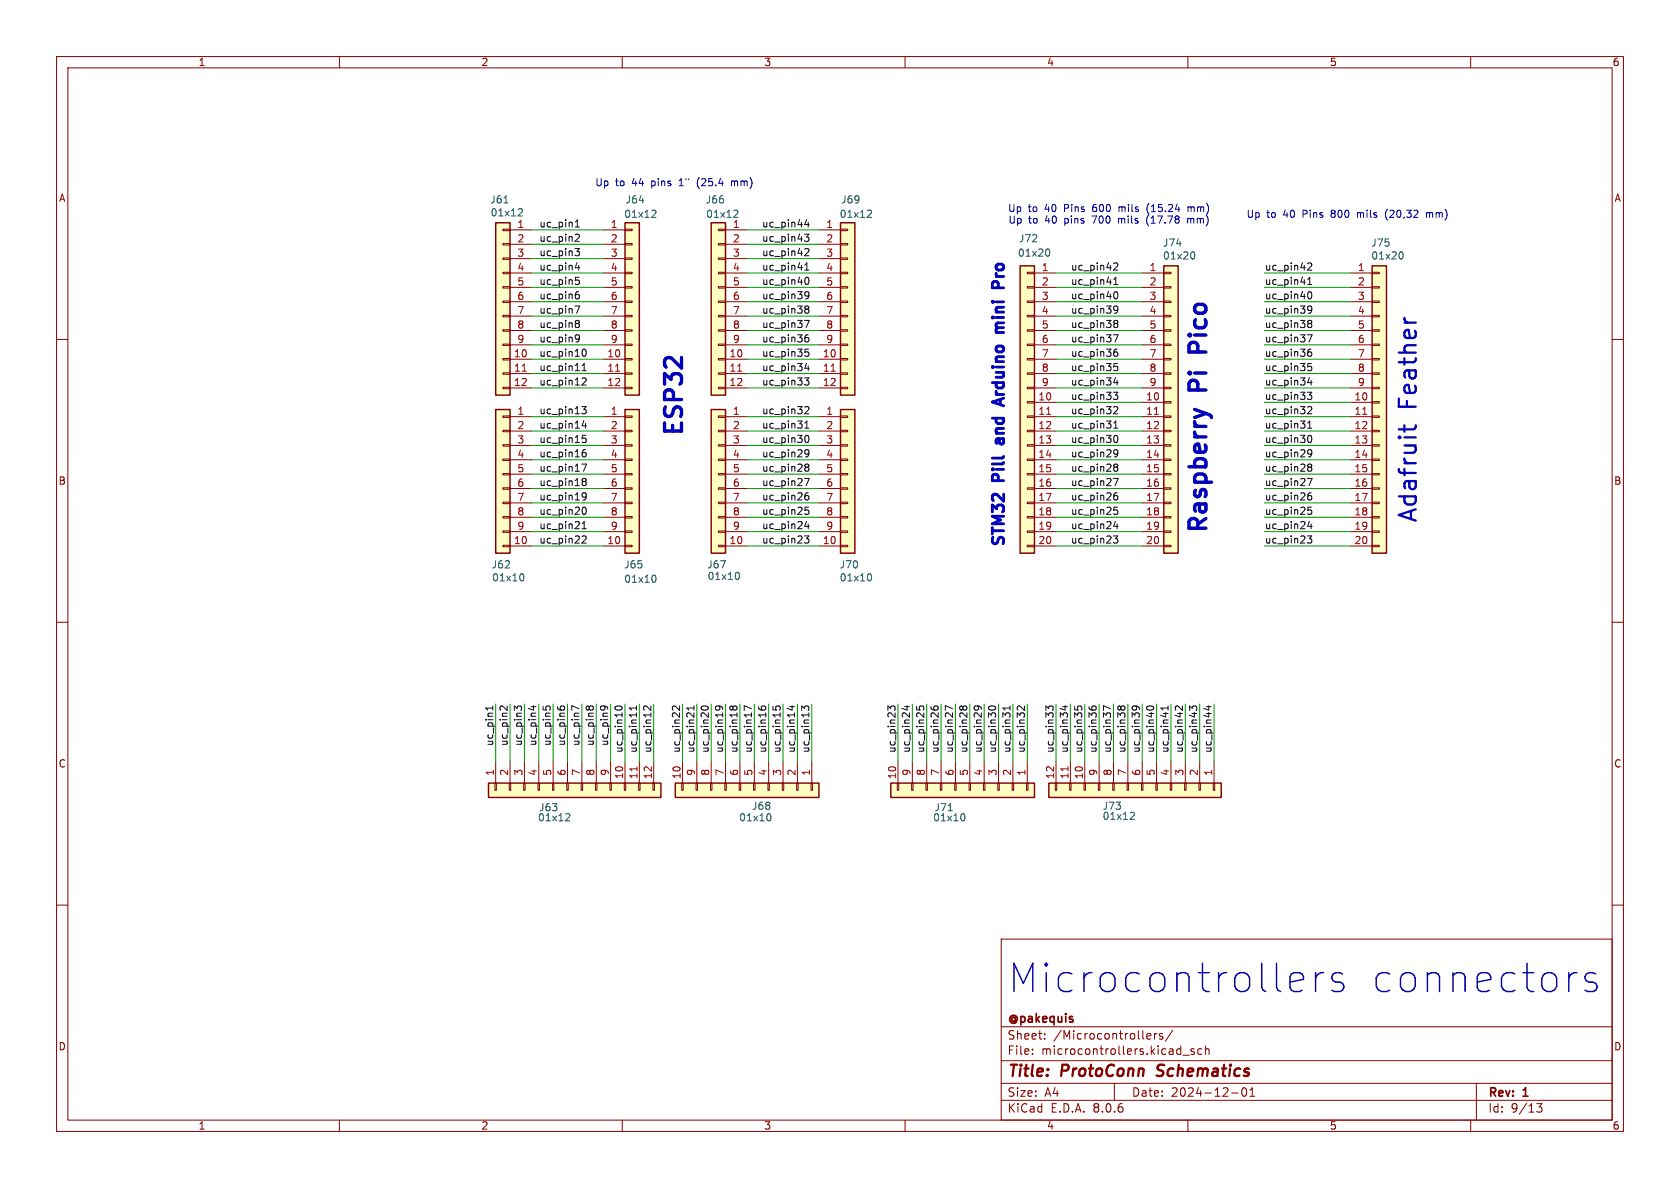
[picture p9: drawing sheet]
<svg xmlns="http://www.w3.org/2000/svg" width="297mm" height="210mm" viewBox="0 0 297 210" stroke-linecap="round" stroke-linejoin="round" font-family="sans-serif">
<g fill="none" stroke="#840000" stroke-width=".18">
<path d="M10 10h277v190h-277zM12 12h273v186h-273zM60 10v2M110 10v2M160 10v2M210 10v2M260 10v2M10 60h2M285 60h2M10 110h2M285 110h2M10 160h2"/>
<path d="M285 160h2M177 166h108v32h-108zM60 198v2M110 198v2M160 198v2M177 194.5h108M177 191.5h108M177 187.5h108M177 181.5h108M182.5 186.3v.1M182.5 185.5v.1M184.7 183.6v.1"/>
<path d="M184.7 182.8v.1M197 191.5v3M202.8 183.6h.6M202.8 182.8l.4-.1 .3 .4-.8 .1M204.1 182.7v1M204.5 182.7l-.3 .1-.1 .2M205.5 182.8l-.3-.1-.2 .2v.2l.5 .2v.3h-.5M207.3 182.1l-1.3 2M209.1 186.5h1.1M210 198v2M211.1 185.5l-.4-.1-.2 .2 .1 .2 .5 .2v.3h-.6M212.5 185.5l-.5-.1-.3 .3v.4l.2 .2h.6"/>
<path d="M213.1 185.5l.2-.1 .4 .1v.9M213.1 184.9v1.5M217.7 193.2h1.2M219.7 192.4l.2-.1a.81 .81 0 0 1 .6 .6 .81 .81 0 0 1-.3 .8l-.2 .1a.81 .81 0 0 1-.3-1.4zM221 193.8h.8M221 192.7l.4-.4v1.5M260 198v2M261 191.5v6.5M271.7 195.1h.9l-.5 .6 .4 .1v.7l-.2 .1-.6-.1"/>
</g>
<path d="M204.5 190.1l.2 .1M204.8 188.4l-.2 .4 .1 .2" fill="none" stroke="#840000" stroke-width=".4"/>
<path d="M180.3 47h2.6v50.8h-2.6z" fill="#ffffc2"/>
<g fill="none" stroke="#840000" stroke-width=".18">
<path d="M181.6 58.3h1.3v.2h-1.3zM181.6 55.8h1.3v.2h-1.3zM181.6 53.2h1.3v.3h-1.3zM181.6 50.7h1.3v.2h-1.3zM181.6 48.1h1.3v.3h-1.3zM182.9 48.3h3.8M182.9 50.8h3.8M182.9 53.3h3.8M182.9 55.9h3.8M182.9 58.4h3.8M181.6 78.6h1.3v.3h-1.3zM181.6 76.1h1.3v.2h-1.3z"/>
<path d="M181.6 73.5h1.3v.3h-1.3zM181.6 71h1.3v.2h-1.3zM181.6 68.5h1.3v.2h-1.3zM181.6 65.9h1.3v.3h-1.3zM181.6 63.4h1.3v.2h-1.3zM181.6 60.8h1.3v.3h-1.3zM182.9 71.1h3.8M182.9 73.7h3.8M182.9 76.2h3.8M182.9 78.7h3.8M182.9 61h3.8M182.9 63.5h3.8"/>
<path d="M182.9 66h3.8M182.9 68.6h3.8M181.6 96.4h1.3v.2h-1.3zM181.6 93.9h1.3v.2h-1.3zM181.6 91.3h1.3v.3h-1.3zM181.6 88.8h1.3v.2h-1.3zM181.6 86.2h1.3v.3h-1.3zM181.6 83.7h1.3v.2h-1.3zM181.6 81.2h1.3v.2h-1.3zM182.9 81.3h3.8M182.9 83.8h3.8M182.9 86.4h3.8"/>
<path d="M182.9 88.9h3.8M182.9 91.4h3.8M182.9 94h3.8M182.9 96.5h3.8"/>
</g>
<path d="M180.3 47h2.6v50.8h-2.6z" fill="none" stroke="#840000" stroke-width=".25"/>
<path d="M185 73.2h.8" fill="none" stroke="#a90000" stroke-width=".18"/>
<path d="M185.2 44a.68 .68 0 0 1 .4 .6 .68 .68 0 0 1-.4 .7" fill="none" stroke="#006464" stroke-width=".18"/>
<path d="M119.4 138.4h25.4v2.6h-25.4z" fill="#ffffc2"/>
<g fill="none" stroke="#840000" stroke-width=".18">
<path d="M120.5 138.4h.3v1.3h-.3zM120.6 134.6v3.8M123.1 138.4h.2v1.3h-.2zM123.2 134.6v3.8M125.6 138.4h.3v1.3h-.3zM125.7 134.6v3.8M128.1 138.4h.3v1.3h-.3zM128.3 134.6v3.8M130.7 138.4h.2v1.3h-.2zM130.8 134.6v3.8M133.2 138.4h.3v1.3h-.3zM133.3 134.6v3.8"/>
<path d="M135.8 138.4h.2v1.3h-.2zM135.9 134.6v3.8M138.3 138.4h.3v1.3h-.3zM138.4 134.6v3.8M140.8 138.4h.3v1.3h-.3zM141 134.6v3.8M143.4 138.4h.2v1.3h-.2zM143.5 134.6v3.8"/>
</g>
<path d="M119.4 138.4h25.4v2.6h-25.4z" fill="none" stroke="#840000" stroke-width=".25"/>
<path d="M136.2 144a.68 .68 0 0 1-.3 1.1" fill="none" stroke="#006464" stroke-width=".18"/>
<path d="M87.6 72.4h2.6v25.4h-2.6z" fill="#ffffc2"/>
<g fill="none" stroke="#840000" stroke-width=".18">
<path d="M88.9 78.6h1.3v.3h-1.3zM88.9 76.1h1.3v.2h-1.3zM88.9 73.5h1.3v.3h-1.3zM90.2 73.7h3.8M90.2 76.2h3.8M90.2 78.7h3.8M88.9 96.4h1.3v.2h-1.3zM88.9 93.9h1.3v.2h-1.3zM88.9 91.3h1.3v.3h-1.3zM88.9 88.8h1.3v.2h-1.3zM88.9 86.2h1.3v.3h-1.3zM88.9 83.7h1.3v.2h-1.3z"/>
<path d="M88.9 81.2h1.3v.2h-1.3zM90.2 96.5h3.8M90.2 81.3h3.8M90.2 83.8h3.8M90.2 86.4h3.8M90.2 88.9h3.8M90.2 91.4h3.8M90.2 94h3.8"/>
</g>
<path d="M87.6 72.4h2.6v25.4h-2.6z" fill="none" stroke="#840000" stroke-width=".25"/>
<path d="M92.2 101.4a.68 .68 0 0 1 .4 .7 .68 .68 0 0 1-.4 .6" fill="none" stroke="#006464" stroke-width=".18"/>
<path d="M125.7 72.4h2.6v25.4h-2.6z" fill="#ffffc2"/>
<g fill="none" stroke="#840000" stroke-width=".18">
<path d="M127 78.6h1.3v.3h-1.3zM127 76.1h1.3v.2h-1.3zM127 73.5h1.3v.3h-1.3zM128.3 73.7h3.8M128.3 76.2h3.8M128.3 78.7h3.8M127 96.4h1.3v.2h-1.3zM127 93.9h1.3v.2h-1.3zM127 91.3h1.3v.3h-1.3zM127 88.8h1.3v.2h-1.3zM127 86.2h1.3v.3h-1.3zM127 83.7h1.3v.2h-1.3z"/>
<path d="M127 81.2h1.3v.2h-1.3zM128.3 96.5h3.8M128.3 81.3h3.8M128.3 83.8h3.8M128.3 86.4h3.8M128.3 88.9h3.8M128.3 91.4h3.8M128.3 94h3.8"/>
</g>
<path d="M125.7 72.4h2.6v25.4h-2.6z" fill="none" stroke="#840000" stroke-width=".25"/>
<path d="M130.3 101.2a.68 .68 0 0 1 .4 .6 .68 .68 0 0 1-.4 .6" fill="none" stroke="#006464" stroke-width=".18"/>
<path d="M242.6 47h2.5v50.8h-2.5z" fill="#ffffc2"/>
<g fill="none" stroke="#840000" stroke-width=".18">
<path d="M238.8 48.3h3.8M238.8 50.8h3.8M238.8 53.3h3.8M238.8 55.9h3.8M238.8 58.4h3.8M242.6 58.3h1.2v.2h-1.2zM242.6 55.8h1.2v.2h-1.2zM242.6 53.2h1.2v.3h-1.2zM242.6 50.7h1.2v.2h-1.2zM242.6 48.1h1.2v.3h-1.2zM238.8 71.1h3.8M238.8 73.7h3.8"/>
<path d="M238.8 76.2h3.8M238.8 78.7h3.8M238.8 61h3.8M238.8 63.5h3.8M238.8 66h3.8M238.8 68.6h3.8M242.6 78.6h1.2v.3h-1.2zM242.6 76.1h1.2v.2h-1.2zM242.6 73.5h1.2v.3h-1.2zM242.6 71h1.2v.2h-1.2zM242.6 68.5h1.2v.2h-1.2zM242.6 65.9h1.2v.3h-1.2z"/>
<path d="M242.6 63.4h1.2v.2h-1.2zM242.6 60.8h1.2v.3h-1.2zM238.8 81.3h3.8M238.8 83.8h3.8M238.8 86.4h3.8M238.8 88.9h3.8M238.8 91.4h3.8M238.8 94h3.8M238.8 96.5h3.8M242.6 96.4h1.2v.2h-1.2zM242.6 93.9h1.2v.2h-1.2zM242.6 91.3h1.2v.3h-1.2z"/>
<path d="M242.6 88.8h1.2v.2h-1.2zM242.6 86.2h1.2v.3h-1.2zM242.6 83.7h1.2v.2h-1.2zM242.6 81.2h1.2v.2h-1.2z"/>
</g>
<path d="M242.6 47h2.5v50.8h-2.5z" fill="none" stroke="#840000" stroke-width=".25"/>
<path d="M240.9 73.2h.7" fill="none" stroke="#a90000" stroke-width=".18"/>
<path d="M247.6 44.5a.68 .68 0 0 1 .5 .7 .68 .68 0 0 1-.5 .6" fill="none" stroke="#006464" stroke-width=".18"/>
<path d="M110.5 72.4h2.5v25.4h-2.5z" fill="#ffffc2"/>
<g fill="none" stroke="#840000" stroke-width=".18">
<path d="M106.7 73.7h3.8M106.7 76.2h3.8M106.7 78.7h3.8M110.5 78.6h1.3v.3h-1.3zM110.5 76.1h1.3v.2h-1.3zM110.5 73.5h1.3v.3h-1.3zM106.7 96.5h3.8M106.7 81.3h3.8M106.7 83.8h3.8M106.7 86.4h3.8M106.7 88.9h3.8M106.7 91.4h3.8"/>
<path d="M106.7 94h3.8M110.5 96.4h1.3v.2h-1.3zM110.5 93.9h1.3v.2h-1.3zM110.5 91.3h1.3v.3h-1.3zM110.5 88.8h1.3v.2h-1.3zM110.5 86.2h1.3v.3h-1.3zM110.5 83.7h1.3v.2h-1.3zM110.5 81.2h1.3v.2h-1.3z"/>
</g>
<path d="M110.5 72.4h2.5v25.4h-2.5z" fill="none" stroke="#840000" stroke-width=".25"/>
<path d="M115.5 101.7a.68 .68 0 0 1 .5 .6 .68 .68 0 0 1-.5 .6" fill="none" stroke="#006464" stroke-width=".18"/>
<path d="M185.4 138.4h30.5v2.6h-30.5z" fill="#ffffc2"/>
<g fill="none" stroke="#840000" stroke-width=".18">
<path d="M186.6 138.4h.2v1.3h-.2zM186.7 134.6v3.8M189.1 138.4h.3v1.3h-.3zM189.2 134.6v3.8M191.6 138.4h.3v1.3h-.3zM191.8 134.6v3.8M194.2 138.4h.2v1.3h-.2zM194.3 134.6v3.8M196.7 138.4h.3v1.3h-.3zM196.8 134.6v3.8M199.3 138.4h.2v1.3h-.2zM199.4 134.6v3.8"/>
<path d="M201.8 138.4h.3v1.3h-.3zM201.9 134.6v3.8M204.3 138.4h.3v1.3h-.3zM204.5 134.6v3.8M206.9 138.4h.2v1.3h-.2zM207 134.6v3.8M209.4 138.4h.3v1.3h-.3zM209.5 134.6v3.8M212 138.4h.2v1.3h-.2zM212.1 134.6v3.8M214.5 138.4h.3v1.3h-.3zM214.6 134.6v3.8"/>
</g>
<path d="M185.4 138.4h30.5v2.6h-30.5z" fill="none" stroke="#840000" stroke-width=".25"/>
<path d="M188.8 135.6v.7" fill="none" stroke="#a90000" stroke-width=".18"/>
<path d="M200 143.6h.4l.2 .3-.8 1h.8" fill="none" stroke="#006464" stroke-width=".18"/>
<path d="M148.6 39.4h2.5v30.5h-2.5z" fill="#ffffc2"/>
<g fill="none" stroke="#840000" stroke-width=".18">
<path d="M144.8 40.6h3.8M144.8 43.2h3.8M144.8 45.7h3.8M144.8 48.3h3.8M144.8 50.8h3.8M144.8 53.3h3.8M144.8 55.9h3.8M144.8 58.4h3.8M148.6 58.3h1.3v.2h-1.3zM148.6 55.8h1.3v.2h-1.3zM148.6 53.2h1.3v.3h-1.3zM148.6 50.7h1.3v.2h-1.3z"/>
<path d="M148.6 48.1h1.3v.3h-1.3zM148.6 45.6h1.3v.2h-1.3zM148.6 43.1h1.3v.2h-1.3zM148.6 40.5h1.3v.3h-1.3zM144.8 63.5h3.8M144.8 66h3.8M144.8 68.6h3.8M144.8 61h3.8M148.6 68.5h1.3v.2h-1.3zM148.6 65.9h1.3v.3h-1.3zM148.6 63.4h1.3v.2h-1.3zM148.6 60.8h1.3v.3h-1.3z"/>
</g>
<path d="M148.6 39.4h2.5v30.5h-2.5z" fill="none" stroke="#840000" stroke-width=".25"/>
<path d="M146.9 65.6h.8" fill="none" stroke="#a90000" stroke-width=".18"/>
<path d="M153.5 37.2h.5l.1 .3-.8 .9h.8" fill="none" stroke="#006464" stroke-width=".18"/>
<path d="M125.7 39.4h2.6v30.5h-2.6z" fill="#ffffc2"/>
<g fill="none" stroke="#840000" stroke-width=".18">
<path d="M127 58.3h1.3v.2h-1.3zM127 55.8h1.3v.2h-1.3zM127 53.2h1.3v.3h-1.3zM127 50.7h1.3v.2h-1.3zM127 48.1h1.3v.3h-1.3zM127 45.6h1.3v.2h-1.3zM127 43.1h1.3v.2h-1.3zM127 40.5h1.3v.3h-1.3zM128.3 40.6h3.8M128.3 43.2h3.8M128.3 45.7h3.8M128.3 48.3h3.8"/>
<path d="M128.3 50.8h3.8M128.3 53.3h3.8M128.3 55.9h3.8M128.3 58.4h3.8M127 68.5h1.3v.2h-1.3zM127 65.9h1.3v.3h-1.3zM127 63.4h1.3v.2h-1.3zM127 60.8h1.3v.3h-1.3zM128.3 63.5h3.8M128.3 66h3.8M128.3 68.6h3.8M128.3 61h3.8"/>
</g>
<path d="M125.7 39.4h2.6v30.5h-2.6z" fill="none" stroke="#840000" stroke-width=".25"/>
<path d="M130.4 65.6h.7" fill="none" stroke="#a90000" stroke-width=".18"/>
<path d="M129.9 37.2h.4l.2 .3-.8 .9h.8" fill="none" stroke="#006464" stroke-width=".18"/>
<path d="M205.7 47h2.6v50.8h-2.6z" fill="#ffffc2"/>
<g fill="none" stroke="#840000" stroke-width=".18">
<path d="M201.9 48.3h3.8M201.9 50.8h3.8M201.9 53.3h3.8M201.9 55.9h3.8M201.9 58.4h3.8M205.7 58.3h1.3v.2h-1.3zM205.7 55.8h1.3v.2h-1.3zM205.7 53.2h1.3v.3h-1.3zM205.7 50.7h1.3v.2h-1.3zM205.7 48.1h1.3v.3h-1.3zM201.9 71.1h3.8M201.9 73.7h3.8"/>
<path d="M201.9 76.2h3.8M201.9 78.7h3.8M201.9 61h3.8M201.9 63.5h3.8M201.9 66h3.8M201.9 68.6h3.8M205.7 78.6h1.3v.3h-1.3zM205.7 76.1h1.3v.2h-1.3zM205.7 73.5h1.3v.3h-1.3zM205.7 71h1.3v.2h-1.3zM205.7 68.5h1.3v.2h-1.3zM205.7 65.9h1.3v.3h-1.3z"/>
<path d="M205.7 63.4h1.3v.2h-1.3zM205.7 60.8h1.3v.3h-1.3zM201.9 81.3h3.8M201.9 83.8h3.8M201.9 86.4h3.8M201.9 88.9h3.8M201.9 91.4h3.8M201.9 94h3.8M201.9 96.5h3.8M205.7 96.4h1.3v.2h-1.3zM205.7 93.9h1.3v.2h-1.3zM205.7 91.3h1.3v.3h-1.3z"/>
<path d="M205.7 88.8h1.3v.2h-1.3zM205.7 86.2h1.3v.3h-1.3zM205.7 83.7h1.3v.2h-1.3zM205.7 81.2h1.3v.2h-1.3z"/>
</g>
<path d="M205.7 47h2.6v50.8h-2.6z" fill="none" stroke="#840000" stroke-width=".25"/>
<path d="M204.1 73.2h.7" fill="none" stroke="#a90000" stroke-width=".18"/>
<path d="M210.8 44.5a.68 .68 0 0 1 .4 .7 .68 .68 0 0 1-.4 .6" fill="none" stroke="#006464" stroke-width=".18"/>
<path d="M87.6 39.4h2.6v30.5h-2.6z" fill="#ffffc2"/>
<g fill="none" stroke="#840000" stroke-width=".18">
<path d="M88.9 58.3h1.3v.2h-1.3zM88.9 55.8h1.3v.2h-1.3zM88.9 53.2h1.3v.3h-1.3zM88.9 50.7h1.3v.2h-1.3zM88.9 48.1h1.3v.3h-1.3zM88.9 45.6h1.3v.2h-1.3zM88.9 43.1h1.3v.2h-1.3zM88.9 40.5h1.3v.3h-1.3zM90.2 40.6h3.8M90.2 43.2h3.8M90.2 45.7h3.8M90.2 48.3h3.8"/>
<path d="M90.2 50.8h3.8M90.2 53.3h3.8M90.2 55.9h3.8M90.2 58.4h3.8M88.9 68.5h1.3v.2h-1.3zM88.9 65.9h1.3v.3h-1.3zM88.9 63.4h1.3v.2h-1.3zM88.9 60.8h1.3v.3h-1.3zM90.2 63.5h3.8M90.2 66h3.8M90.2 68.6h3.8M90.2 61h3.8"/>
</g>
<path d="M87.6 39.4h2.6v30.5h-2.6z" fill="none" stroke="#840000" stroke-width=".25"/>
<path d="M92.3 65.6h.7" fill="none" stroke="#a90000" stroke-width=".18"/>
<path d="M89.1 35.9h.7M91.8 36.9l.4 .1 .2 .3-.8 .9h.8" fill="none" stroke="#006464" stroke-width=".18"/>
<path d="M110.5 39.4h2.5v30.5h-2.5z" fill="#ffffc2"/>
<g fill="none" stroke="#840000" stroke-width=".18">
<path d="M106.7 40.6h3.8M106.7 43.2h3.8M106.7 45.7h3.8M106.7 48.3h3.8M106.7 50.8h3.8M106.7 53.3h3.8M106.7 55.9h3.8M106.7 58.4h3.8M110.5 58.3h1.3v.2h-1.3zM110.5 55.8h1.3v.2h-1.3zM110.5 53.2h1.3v.3h-1.3zM110.5 50.7h1.3v.2h-1.3z"/>
<path d="M110.5 48.1h1.3v.3h-1.3zM110.5 45.6h1.3v.2h-1.3zM110.5 43.1h1.3v.2h-1.3zM110.5 40.5h1.3v.3h-1.3zM106.7 63.5h3.8M106.7 66h3.8M106.7 68.6h3.8M106.7 61h3.8M110.5 68.5h1.3v.2h-1.3zM110.5 65.9h1.3v.3h-1.3zM110.5 63.4h1.3v.2h-1.3zM110.5 60.8h1.3v.3h-1.3z"/>
</g>
<path d="M110.5 39.4h2.5v30.5h-2.5z" fill="none" stroke="#840000" stroke-width=".25"/>
<path d="M108.8 65.6h.8" fill="none" stroke="#a90000" stroke-width=".18"/>
<path d="M115.4 37.2h.5l.1 .3-.8 .9h.8" fill="none" stroke="#006464" stroke-width=".18"/>
<path d="M86.4 138.4h30.4v2.6h-30.4z" fill="#ffffc2"/>
<g fill="none" stroke="#840000" stroke-width=".18">
<path d="M87.5 138.4h.3v1.3h-.3zM87.6 134.6v3.8M90 138.4h.3v1.3h-.3zM90.2 134.6v3.8M92.6 138.4h.2v1.3h-.2zM92.7 134.6v3.8M95.1 138.4h.3v1.3h-.3zM95.2 134.6v3.8M97.7 138.4h.2v1.3h-.2zM97.8 134.6v3.8M100.2 138.4h.3v1.3h-.3zM100.3 134.6v3.8"/>
<path d="M102.7 138.4h.3v1.3h-.3zM102.9 134.6v3.8M105.3 138.4h.2v1.3h-.2zM105.4 134.6v3.8M107.8 138.4h.3v1.3h-.3zM107.9 134.6v3.8M110.4 138.4h.2v1.3h-.2zM110.5 134.6v3.8M112.9 138.4h.3v1.3h-.3zM113 134.6v3.8M115.4 138.4h.3v1.3h-.3zM115.6 134.6v3.8"/>
</g>
<path d="M86.4 138.4h30.4v2.6h-30.4z" fill="none" stroke="#840000" stroke-width=".25"/>
<path d="M112.6 135.6v.7" fill="none" stroke="#a90000" stroke-width=".18"/>
<path d="M100.2 143.8l.4 .1 .1 .3-.7 .9h.7" fill="none" stroke="#006464" stroke-width=".18"/>
<path d="M148.6 72.4h2.5v25.4h-2.5z" fill="#ffffc2"/>
<g fill="none" stroke="#840000" stroke-width=".18">
<path d="M144.8 73.7h3.8M144.8 76.2h3.8M144.8 78.7h3.8M148.6 78.6h1.3v.3h-1.3zM148.6 76.1h1.3v.2h-1.3zM148.6 73.5h1.3v.3h-1.3zM144.8 96.5h3.8M144.8 81.3h3.8M144.8 83.8h3.8M144.8 86.4h3.8M144.8 88.9h3.8M144.8 91.4h3.8"/>
<path d="M144.8 94h3.8M148.6 96.4h1.3v.2h-1.3zM148.6 93.9h1.3v.2h-1.3zM148.6 91.3h1.3v.3h-1.3zM148.6 88.8h1.3v.2h-1.3zM148.6 86.2h1.3v.3h-1.3zM148.6 83.7h1.3v.2h-1.3zM148.6 81.2h1.3v.2h-1.3z"/>
</g>
<path d="M148.6 72.4h2.5v25.4h-2.5z" fill="none" stroke="#840000" stroke-width=".25"/>
<path d="M153.6 101.4a.68 .68 0 0 1 .5 .7 .68 .68 0 0 1-.5 .6" fill="none" stroke="#006464" stroke-width=".18"/>
<path d="M157.5 138.4h25.4v2.6h-25.4z" fill="#ffffc2"/>
<g fill="none" stroke="#840000" stroke-width=".18">
<path d="M158.6 138.4h.3v1.3h-.3zM158.7 134.6v3.8M161.2 138.4h.2v1.3h-.2zM161.3 134.6v3.8M163.7 138.4h.3v1.3h-.3zM163.8 134.6v3.8M166.2 138.4h.3v1.3h-.3zM166.4 134.6v3.8M168.8 138.4h.2v1.3h-.2zM168.9 134.6v3.8M171.3 138.4h.3v1.3h-.3zM171.4 134.6v3.8"/>
<path d="M173.9 138.4h.2v1.3h-.2zM174 134.6v3.8M176.4 138.4h.3v1.3h-.3zM176.5 134.6v3.8M178.9 138.4h.3v1.3h-.3zM179.1 134.6v3.8M181.5 138.4h.2v1.3h-.2zM181.6 134.6v3.8"/>
</g>
<path d="M157.5 138.4h25.4v2.6h-25.4z" fill="none" stroke="#840000" stroke-width=".25"/>
<path d="M167.6 143.3h.8M170.2 143.8a.68 .68 0 0 1 .4 .7 .68 .68 0 0 1-.4 .6" fill="none" stroke="#006464" stroke-width=".18"/>
<g fill="none" stroke="#0f0f0f" stroke-width=".18">
<path d="M101.7 39.2l.4-.3v1.2M142.6 38.8l-.3 .9h.8M142.9 39.3v.8M101.6 54.1h.9l-.6 1.3M101.6 43.9h.8l-.4 .5 .4 .1v.5l-.2 .2h-.4M101.7 47.3h.8M101.7 40.1h.7M101.8 49h.6M101.9 49.5h.3l.2 .2-.1 .5-.4 .1M101.9 41.4l.4 .1 .1 .3-.8 .9h.8M101.9 52h.3l.2 .3v.4l-.5 .1M101.9 56.6h.3l.2 .3-.2 .3"/>
<path d="M101.9 57.2h.3M101.9 59.2l.5 .1a.84 .84 0 0 1-.3 1.1h-.3M102.2 57.2l.2 .2v.3l-.2 .2h-.3M102.3 51.6h-.4M102.3 46.9v.8M102.4 59.7l-.2 .3h-.3M142.2 56.6h.9l-.6 1.3M142.2 41.4h.8l-.4 .5 .3 .1v.5l-.1 .2-.5-.1M142.3 47.7h.7M142.3 44.1l.5-.2 .2 .4-.8 .9h.8M142.3 46.8l.3-.3v1.2M142.3 51.7l.2-.1 .4 .1a.84 .84 0 0 1-.3 1.1h-.2"/>
<path d="M142.3 54.2l.2-.1 .4 .1 .1 .2-.2 .2M142.3 49.3l.3-.3a.68 .68 0 0 1 .4 .7 .68 .68 0 0 1-.4 .6l-.3-.3M142.3 59.8l.5-.1 .2 .2-.1 .5h-.4l-.2-.1M142.3 54.5l.2 .1M142.5 54.6h.3M142.5 54.6l-.2 .2M142.8 54.6l.2 .3-.1 .3-.1 .2-.5-.2M142.9 59.2h-.4l-.2 .3M143 52.1l-.2 .2-.5-.1M196.8 59.2h.9l-.6 1.2M196.9 46.6l.5-.1 .2 .3-.8 .9h.8M196.9 50.3h.7"/>
<path d="M196.9 49.4l.4-.4v1.3M197 51.8l.2-.2a.68 .68 0 0 1 .4 .6 .68 .68 0 0 1-.4 .6l-.2-.2M197 54.2l.1-.1 .5 .1a.84 .84 0 0 1-.3 1.2h-.3M197 56.8l.1-.2 .4 .1 .1 .2-.2 .3M197 57.1l.1 .1M197.1 57.2h.3M197.1 57.2l-.1 .1M197.4 57.2l.2 .2v.4l-.2 .1-.4-.1M197.6 54.6l-.2 .3-.4-.1M231.1 59.2h.9l-.6 1.2M231.2 46.6l.5-.1 .2 .3-.8 .9h.8M231.2 50.3h.7"/>
<path d="M231.2 49.4l.3-.4v1.3M231.2 51.8l.3-.2a.68 .68 0 0 1 .4 .6 .68 .68 0 0 1-.4 .6l-.3-.2M231.2 54.2l.2-.1 .4 .1a.84 .84 0 0 1-.3 1.2h-.2M231.2 56.8l.2-.2 .4 .1 .1 .2-.2 .3M231.2 57.1l.2 .1M231.4 57.2h.3M231.4 57.2l-.2 .1M231.7 57.2l.2 .2-.1 .4-.1 .1-.5-.1M231.9 54.6l-.2 .3-.5-.1M102.8 71.9h.8l-.4 .5 .4 .1v.5l-.2 .1h-.5M102.9 65.5h.7M102.9 64.6l.4-.3v1.2"/>
<path d="M102.9 66.9l.5-.1 .2 .4-.8 .9h.8M103 62l.2-.3a.68 .68 0 0 1 .5 .7 .68 .68 0 0 1-.5 .6l-.2-.3M103 77h.6M103 77.5l.4-.1 .2 .3-.1 .5h-.5M103.2 74.4l-.3 .9h.8M103.5 79.5l-.3 .1-.2 .2M103.5 74.8v.9M142.2 66.8h.8l-.4 .5 .3 .1v.5l-.1 .2-.5-.1M142.3 72l.5-.1 .2 .3-.8 .9h.8M142.3 75.7h.7M142.3 74.8l.3-.4v1.3M142.3 62.3l.5-.1 .2 .2-.1 .5h-.6"/>
<path d="M142.3 77.2l.3-.2a.68 .68 0 0 1 .4 .6 .68 .68 0 0 1-.4 .6l-.3-.2M142.3 79.6l.2-.1 .4 .1a.84 .84 0 0 1-.3 1.2h-.2M142.3 61.7h.6M142.6 64.2l-.3 .9h.8M142.9 64.7v.8M196.8 69.3h.8l-.4 .5 .4 .1v.6l-.2 .1-.5-.1M196.9 72l.5-.1 .2 .3-.8 .9h.8M196.9 75.7h.7M196.9 74.8l.4-.4v1.3M197 62.3l.4-.1 .2 .2-.1 .5-.4 .1-.1-.1M197 64.8l.4-.1 .2 .3-.1 .5h-.5M197 77.2l.2-.2a.68 .68 0 0 1 .4 .6 .68 .68 0 0 1-.4 .6l-.2-.2"/>
<path d="M197 79.6l.1-.1 .5 .1a.84 .84 0 0 1-.3 1.2h-.3M197 64.3h.6M197.2 66.7l-.3 .9h.8M197.5 61.7l-.4 .1-.1 .2M197.5 67.2v.9M231.1 69.3h.8l-.4 .5 .3 .1v.6l-.1 .1-.5-.1M231.2 72l.5-.1 .2 .3-.8 .9h.8M231.2 74.8l.3-.4v1.3M231.2 75.7h.7M231.2 62.3l.5-.1 .2 .2-.1 .5-.4 .1-.2-.1M231.2 64.8l.5-.1 .2 .3-.1 .5h-.6M231.2 77.2l.3-.2a.68 .68 0 0 1 .4 .6 .68 .68 0 0 1-.4 .6l-.3-.2"/>
<path d="M231.2 79.6l.2-.1 .4 .1a.84 .84 0 0 1-.3 1.2h-.2M231.2 64.3h.6M231.5 66.7l-.3 .9h.8M231.8 67.2v.9M231.8 61.7l-.4 .1-.2 .2M102.8 82h.9l-.5 1.3M102.9 94.9l.5-.2 .2 .4-.8 .9h.8M102.9 92.6l.4-.4v1.3M102.9 93.5h.7M103 87.2l.2-.1 .4 .1a.84 .84 0 0 1-.3 1.2h-.3M103 89.9l.2-.2a.68 .68 0 0 1 .5 .6 .68 .68 0 0 1-.5 .6l-.2-.2M103 84.7l.2-.1h.3l.1 .3-.2 .2"/>
<path d="M103 80.1l.4-.1 .2 .2-.1 .5-.3 .1-.2-.2M103 85l.2 .1M103.2 85.1h.2M103.2 85.1l-.2 .1M103.4 85.1l.2 .3v.3l-.2 .1-.4-.1M103.6 87.7l-.2 .2-.4-.1M142.2 94.7h.8l-.4 .5 .3 .1v.6l-.1 .1-.5-.1M142.2 84.6h.9l-.6 1.2M142.3 82.2l.2-.2 .4 .1 .1 .2-.2 .3M142.3 87.7l.5-.1 .2 .2-.1 .5-.4 .1-.2-.1M142.3 89.7h.6M142.3 90.2l.5-.1 .2 .3-.1 .5h-.6"/>
<path d="M142.3 82.5l.2 .1M142.5 82.6h.3M142.5 82.6l-.2 .1M142.6 92.1l-.3 .9h.8M142.8 82.6l.2 .2-.1 .4-.1 .1-.5-.1M142.9 87.1l-.4 .1-.2 .2M142.9 92.6v.9M143 80l-.2 .3-.5-.1M196.8 94.7h.8l-.4 .5 .4 .1v.6l-.2 .1-.5-.1M196.8 84.6h.9l-.6 1.2M197 82.2l.1-.2 .4 .1 .1 .2-.2 .3M197 87.7l.4-.1 .2 .2-.1 .5-.4 .1-.1-.1"/>
<path d="M197 90.2l.4-.1 .2 .3-.1 .5h-.5M197 82.5l.1 .1M197 89.7h.6M197.1 82.6h.3M197.1 82.6l-.1 .1M197.2 92.1l-.3 .9h.8M197.4 82.6l.2 .2v.4l-.2 .1-.4-.1M197.5 87.1l-.4 .1-.1 .2M197.5 92.6v.9M197.6 80l-.2 .3-.4-.1M231.1 94.7h.8l-.4 .5 .3 .1v.6l-.1 .1-.5-.1M231.1 84.6h.9l-.6 1.2"/>
<path d="M231.2 82.2l.2-.2 .4 .1 .1 .2-.2 .3M231.2 87.7l.5-.1 .2 .2-.1 .5-.4 .1-.2-.1M231.2 90.2l.5-.1 .2 .3-.1 .5h-.6M231.2 89.7h.6M231.2 82.5l.2 .1M231.4 82.6h.3M231.4 82.6l-.2 .1M231.5 92.1l-.3 .9h.8M231.7 82.6l.2 .2-.1 .4-.1 .1-.5-.1M231.8 87.1l-.4 .1-.2 .2M231.8 92.6v.9M231.9 80l-.2 .3-.5-.1"/>
<path d="M87.1 125.2h-1.3l.4 .3M87.1 124.8v.7M89.7 124.8v.8l-1-.8-.3 .1v.5M92.2 125.4v-.4l-.2-.2-.5 .1-.1 .3-.5-.4v.8M93.9 124.9h.8M94.3 124.7v.8l-.9-.3M96 124.9v.6M96.5 125.3v-.3l.2-.2 .5 .1 .1 .4M98.5 124.9l.1 .4M99 125.3v-.3l.3-.2 .4 .1 .1 .4M102.4 125.3l-1.3-.6v.9M104.2 125l-.3-.2-.3 .2v.3"/>
<path d="M104.2 125l.2-.2h.3l.2 .2v.3M104.2 125v.3M106.2 125.3l.1-.4a.84 .84 0 0 1 1.1 .3v.2M106.7 124.8l.3 .2v.3M108.9 125.5l-.2-.3a.68 .68 0 0 1 .6-.4 .68 .68 0 0 1 .7 .4l-.3 .3M112.5 125.2h-1.3l.4 .3M112.5 124.8v.7M115.1 124.8v.8l-.9-.8-.4 .2 .1 .5M120.1 124.8v.8l-.9-.8-.3 .2 .1 .5M122.7 124.8v.7M122.7 125.2h-1.3l.4 .3M124.2 125.5l-.3-.3a.68 .68 0 0 1 .7-.4 .68 .68 0 0 1 .6 .4l-.2 .3"/>
<path d="M127 124.8l.3 .2-.1 .4-.2 .1M127.8 125.4l-.1-.4a.85 .85 0 0 0-1.2 0v.4l.2 .1M129.6 125l-.3-.2-.2 .1-.1 .4 .1 .2M129.6 125l.2-.2 .4 .1 .1 .1-.1 .5M129.6 125.3l-.1 .2M129.6 125v.3M129.6 125.3l.1 .2M132.8 125.3l-1.2-.6v.9M134.1 124.9l.1 .4 .2 .2M134.7 125.5l-.1-.5 .2-.2 .5 .1 .1 .4-.1 .2M136.6 124.9v.6h.7l-.2-.2 .1-.4 .2-.1 .4 .1 .1 .1-.1 .5M139.6 124.9h.9"/>
<path d="M140 124.7v.8l-.9-.3M142.9 125.5l.1-.5-.1-.1h-.6l-.1 .3-.5-.4v.8M158.2 125.5v-.5l-.1-.1h-.5l-.1 .3-.5-.4v.8M159.9 124.9h.9M160.4 124.7v.8l-1-.3M162 124.9v.6h.7l-.2-.2 .1-.4 .2-.1 .4 .1 .1 .1-.1 .5M164.6 124.9v.4l.3 .2M165.2 125.5l-.1-.5 .2-.2 .5 .1 .1 .4-.2 .2M168.4 125.3l-1.3-.6v.9M170.2 125l-.2-.2-.3 .1v.4l.1 .2M170.2 125l.3-.2 .3 .1 .1 .1-.1 .5M170.2 125.3l-.1 .2"/>
<path d="M170.2 125v.3M170.2 125.3l.1 .2M172.8 124.8l.2 .2-.1 .4-.1 .1M173.5 125.4l-.1-.4a.85 .85 0 0 0-1.2 0l.1 .4 .1 .1M175 125.5l-.3-.3a.68 .68 0 0 1 .7-.4 .68 .68 0 0 1 .6 .4l-.2 .3M178.6 125.2h-1.3l.4 .3M178.6 124.8v.7M181.1 124.8v.8l-.9-.8-.4 .2 .1 .5M186.1 125.5l.1-.5-.1-.1h-.6l-.1 .3-.5-.4v.8M187.9 124.9h.8M188.3 124.7v.8l-.9-.3M190 124.9v.6h.6l-.1-.2v-.4l.2-.1 .4 .1 .2 .1-.2 .5"/>
<path d="M192.5 124.9l.1 .4 .2 .2M193.1 125.5l-.1-.5 .3-.2 .4 .1 .1 .4-.1 .2M196.3 125.3l-1.2-.6v.9M198.2 125l-.3-.2-.2 .1-.1 .4 .1 .2M198.2 125l.2-.2 .4 .1 .1 .1-.1 .5M198.2 125.3l-.2 .2M198.2 125v.3M198.2 125.3l.1 .2M200.7 124.8l.2 .2v.4l-.2 .1M201.4 125.4v-.4a.85 .85 0 0 0-1.3 0l.1 .4 .2 .1M202.9 125.5l-.2-.3a.68 .68 0 0 1 .6-.4 .68 .68 0 0 1 .7 .4l-.3 .3M206.5 125.2h-1.3l.4 .3"/>
<path d="M206.5 124.8v.7M209 124.8v.8l-.9-.8-.3 .2 .1 .5M211.5 125.5l.1-.5-.1-.1h-.6l-.1 .3-.5-.4v.8M213.3 124.9h.8M213.7 124.7v.8l-.9-.3"/>
</g>
<g fill="none" stroke="#0000c2" stroke-width=".18">
<path d="M120.1 32.8h.7M120.2 31.9h-.1M123.6 31.5a1.49 1.49 0 0 0 0 1.8M129.3 32v.8M129.8 32.1l-.3-.1-.2 .1M197.8 38.6v.9M197.8 36.6v.8M197.9 38.6l-.1 .1M198 36.6l-.2 .1M203.1 38a1.46 1.46 0 0 0 0 1.9M203.1 36a1.47 1.47 0 0 0 0 1.8M210 38.6v.9"/>
<path d="M210 38.7l.3-.1 .2 .2M210 36.6v.8M210 36.7l.4-.1 .2 .1M240 37.6v.8M240.2 37.6l-.2 .1M245.3 37a1.46 1.46 0 0 0 0 1.9M252.2 37.6v.8M252.2 37.7l.4-.1 .1 .2"/>
</g>
<path d="M237.3 172.2l-.4-.3h-.7l-.5 .3-.3 .5 .3 .7 .5 .2h.7l.4 .2 .3 .5-.3 .7-.4 .3h-1l-.5-.3M282.1 173.8l.2 .5-.2 .7" fill="none" stroke="#0000c2" stroke-width=".25"/>
<path d="M120.5 63.2v1.9l-1.7-1.8a.81 .81 0 0 0-1.2 .2M211.2 72.4l2 .7" fill="none" stroke="#0000c2" stroke-width=".6"/>
<path d="M248.3 75.2v1.1M250.3 75.2v.3" fill="none" stroke="#0000c2" stroke-width=".4"/>
<path d="M176.1 48.3a.51 .51 0 0 0 .4 .6M176.1 48.9h1.3M176.1 47.4l.4 .3h.5l.4-.3M177.4 57.1l-1.2 .1-.1 .4 .3 .3M176.1 78.2l.1 .2M176.7 78.2a.39 .39 0 0 0 .3 .3 .39 .39 0 0 0 .4-.3M176.9 70.6v.9M177.4 70.4l-2 .7 2 .6M175.6 87.4h.2h.5M177.4 87.4v1.2" fill="none" stroke="#0000c2" stroke-width=".5"/>
<g fill="none" stroke="#009600" stroke-width=".18">
<path d="M94 58.4h12.7M94 55.9h12.7M94 45.7h12.7M94 50.8h12.7M94 48.3h12.7M94 43.2h12.7M94 40.6h12.7M94 53.3h12.7M132.1 58.4h12.7M132.1 55.9h12.7M132.1 45.7h12.7M132.1 50.8h12.7"/>
<path d="M132.1 48.3h12.7M132.1 43.2h12.7M132.1 40.6h12.7M132.1 53.3h12.7M186.7 58.4h15.2M186.7 55.9h15.2M186.7 50.8h15.2M186.7 48.3h15.2M186.7 53.3h15.2M223.5 58.4h15.3M223.5 55.9h15.3M223.5 50.8h15.3"/>
<path d="M223.5 48.3h15.3M223.5 53.3h15.3M94 66h12.7M94 61h12.7M94 63.5h12.7M94 68.6h12.7M94 78.7h12.7M94 76.2h12.7M94 73.7h12.7M132.1 66h12.7M132.1 61h12.7M132.1 63.5h12.7"/>
<path d="M132.1 68.6h12.7M132.1 78.7h12.7M132.1 76.2h12.7M132.1 73.7h12.7M186.7 66h15.2M186.7 61h15.2M186.7 63.5h15.2M186.7 68.6h15.2M186.7 78.7h15.2M186.7 76.2h15.2M186.7 73.7h15.2M186.7 71.1h15.2"/>
<path d="M223.5 66h15.3M223.5 61h15.3M223.5 63.5h15.3M223.5 68.6h15.3M223.5 78.7h15.3M223.5 76.2h15.3M223.5 73.7h15.3M223.5 71.1h15.3M94 86.4h12.7M94 83.8h12.7M94 81.3h12.7M94 96.5h12.7"/>
<path d="M94 91.4h12.7M94 94h12.7M94 88.9h12.7M132.1 86.4h12.7M132.1 83.8h12.7M132.1 81.3h12.7M132.1 96.5h12.7M132.1 91.4h12.7M132.1 94h12.7M132.1 88.9h12.7M186.7 86.4h15.2M186.7 83.8h15.2"/>
<path d="M186.7 81.3h15.2M186.7 96.5h15.2M186.7 91.4h15.2M186.7 94h15.2M186.7 88.9h15.2M223.5 86.4h15.3M223.5 83.8h15.3M223.5 81.3h15.3M223.5 96.5h15.3M223.5 91.4h15.3M223.5 94h15.3M223.5 88.9h15.3"/>
<path d="M87.6 124.5v10.1M90.2 124.5v10.1M92.7 124.5v10.1M95.2 124.5v10.1M97.8 124.5v10.1M100.3 124.5v10.1M102.9 124.5v10.1M105.4 124.5v10.1M107.9 124.5v10.1M110.5 124.5v10.1M113 124.5v10.1M115.6 124.5v10.1"/>
<path d="M120.6 124.5v10.1M123.2 124.5v10.1M125.7 124.5v10.1M128.3 124.5v10.1M130.8 124.5v10.1M133.3 124.5v10.1M135.9 124.5v10.1M138.4 124.5v10.1M141 124.5v10.1M143.5 124.5v10.1M158.7 124.5v10.1M161.3 124.5v10.1"/>
<path d="M163.8 124.5v10.1M166.4 124.5v10.1M168.9 124.5v10.1M171.4 124.5v10.1M174 124.5v10.1M176.5 124.5v10.1M179.1 124.5v10.1M181.6 124.5v10.1M186.7 124.5v10.1M189.2 124.5v10.1M191.8 124.5v10.1M194.3 124.5v10.1"/>
<path d="M196.8 124.5v10.1M199.4 124.5v10.1M201.9 124.5v10.1M204.5 124.5v10.1M207 124.5v10.1M209.5 124.5v10.1M212.1 124.5v10.1M214.6 124.5v10.1"/>
</g>
<g font-size="7" fill="#0000c2">
<text x="178.5" y="175.9">Microcontrollers</text>
<text x="242.5" y="175.9">connectors</text>
</g>
<g font-size="4.2" fill="#0000c2">
<text x="214.2" y="61.4" transform="rotate(-90 214.2 61.4)">Pico</text>
<text x="214.2" y="69.3" transform="rotate(-90 214.2 69.3)">Pi</text>
<text x="121.5" y="77.7" transform="rotate(-90 121.5 77.7)">ESP32</text>
<text x="251" y="72.3" transform="rotate(-90 251 72.3)">Feather</text>
<text x="214.2" y="94.9" transform="rotate(-90 214.2 94.9)">Raspberry</text>
<text x="251" y="92.7" transform="rotate(-90 251 92.7)">Adafruit</text>
</g>
<g font-size="2.8" fill="#0000c2">
<text x="178.3" y="46.6" transform="rotate(-90 178.3 46.6)">Pro</text>
<text x="178.3" y="55.6" transform="rotate(-90 178.3 55.6)">mini</text>
<text x="178.3" y="69.4" transform="rotate(-90 178.3 69.4)">Arduino</text>
<text x="178.3" y="77.4" transform="rotate(-90 178.3 77.4)">and</text>
<text x="178.3" y="85.1" transform="rotate(-90 178.3 85.1)">Pill</text>
<text x="178.3" y="97.3" transform="rotate(-90 178.3 97.3)">STM32</text>
</g>
<g font-size="2.8" fill="#840000">
<text x="178" y="190.9">Title:</text>
<text x="187.7" y="190.9">ProtoConn</text>
<text x="205.4" y="190.9">Schematics</text>
</g>
<g font-size="2.1" fill="#840000">
<text x="178" y="184">Sheet:</text>
<text x="178" y="181.2">@pakequis</text>
<text x="186.2" y="184">/Microcontrollers/</text>
<text x="178" y="186.7">File:</text>
<text x="184.1" y="186.7">microcontrollers.kicad_sch</text>
<text x="178" y="196.9">KiCad</text>
<text x="178" y="194.1">Size:</text>
<text x="184.7" y="194.1">A4</text>
<text x="185.7" y="196.9">E.D.A.</text>
<text x="193.3" y="196.9">8.0.6</text>
<text x="200" y="194.1">Date:</text>
<text x="207" y="194.1">2024-12-01</text>
<text x="263" y="194.3">Rev:</text>
<text x="263" y="196.9">Id:</text>
<text x="267.1" y="196.9">9/13</text>
<text x="269.4" y="194.3">1</text>
</g>
<g font-size="1.8" fill="#840000">
<text x="35" y="11.9">1</text>
<text x="85" y="11.9">2</text>
<text x="135" y="11.9">3</text>
<text x="185" y="11.9">4</text>
<text x="235" y="11.9">5</text>
<text x="285" y="11.9">6</text>
<text x="10.3" y="35.9">A</text>
<text x="285.3" y="35.9">A</text>
<text x="10.3" y="85.9">B</text>
<text x="285.3" y="85.9">B</text>
<text x="10.3" y="135.9">C</text>
<text x="285.3" y="135.9">C</text>
<text x="10.3" y="185.9">D</text>
<text x="285.3" y="185.9">D</text>
<text x="35" y="199.9">1</text>
<text x="85" y="199.9">2</text>
<text x="135" y="199.9">3</text>
<text x="185" y="199.9">4</text>
<text x="235" y="199.9">5</text>
<text x="285" y="199.9">6</text>
</g>
<g font-size="1.8" fill="#0000c2">
<text x="105.1" y="33.1">Up</text>
<text x="108.8" y="33.1">to</text>
<text x="111.9" y="33.1">44</text>
<text x="115.5" y="33.1">pins</text>
<text x="120.6" y="33.1">1&quot;</text>
<text x="124" y="33.1">(25.4</text>
<text x="130.2" y="33.1">mm)</text>
<text x="178.1" y="37.7">Up</text>
<text x="178.2" y="39.7">Up</text>
<text x="181.8" y="37.7">to</text>
<text x="181.8" y="39.7">to</text>
<text x="184.8" y="37.7">40</text>
<text x="184.9" y="39.7">40</text>
<text x="188.4" y="37.7">Pins</text>
<text x="188.5" y="39.7">pins</text>
<text x="193.6" y="39.7">700</text>
<text x="193.6" y="37.7">600</text>
<text x="198.4" y="39.7">mils</text>
<text x="198.4" y="37.7">mils</text>
<text x="203.5" y="39.7">(17.78</text>
<text x="203.6" y="37.7">(15.24</text>
<text x="211" y="39.7">mm)</text>
<text x="211" y="37.7">mm)</text>
<text x="220.3" y="38.7">Up</text>
<text x="223.9" y="38.7">to</text>
<text x="227" y="38.7">40</text>
<text x="230.6" y="38.7">Pins</text>
<text x="235.8" y="38.7">800</text>
<text x="240.6" y="38.7">mils</text>
<text x="245.7" y="38.7">(20,32</text>
<text x="253.2" y="38.7">mm)</text>
</g>
<g font-size="1.8" fill="#006464">
<text x="86.6" y="36.2">J61</text>
<text x="86.6" y="38.5">01x12</text>
<text x="110.2" y="38.7">01x12</text>
<text x="110.5" y="36.2">J64</text>
<text x="124.7" y="36.2">J66</text>
<text x="124.7" y="38.7">01x12</text>
<text x="148.3" y="38.7">01x12</text>
<text x="148.6" y="36.2">J69</text>
<text x="179.8" y="45.6">01x20</text>
<text x="180" y="43">J72</text>
<text x="205.5" y="46.1">01x20</text>
<text x="205.5" y="43.8">J74</text>
<text x="242.3" y="46.1">01x20</text>
<text x="242.3" y="43.8">J75</text>
<text x="86.8" y="100.7">J62</text>
<text x="110.2" y="100.7">J65</text>
<text x="124.9" y="100.7">J67</text>
<text x="148.3" y="100.7">J70</text>
<text x="86.9" y="103">01x10</text>
<text x="110.2" y="103.2">01x10</text>
<text x="125" y="102.7">01x10</text>
<text x="148.3" y="103">01x10</text>
<text x="95.2" y="143.6">J63</text>
<text x="132.9" y="143.4">J68</text>
<text x="165.1" y="143.6">J71</text>
<text x="194.8" y="143.4">J73</text>
<text x="95" y="145.4">01x12</text>
<text x="130.6" y="145.4">01x10</text>
<text x="164.9" y="145.4">01x10</text>
<text x="194.8" y="145.1">01x12</text>
</g>
<g font-size="1.8" fill="#a90000">
<text x="91.4" y="40.4">1</text>
<text x="107.9" y="40.4">1</text>
<text x="129.5" y="40.4">1</text>
<text x="146" y="40.4">1</text>
<text x="91.4" y="42.9">2</text>
<text x="91.4" y="45.5">3</text>
<text x="107.9" y="42.9">2</text>
<text x="107.9" y="45.5">3</text>
<text x="129.5" y="42.9">2</text>
<text x="129.5" y="45.5">3</text>
<text x="146" y="42.9">2</text>
<text x="146" y="45.5">3</text>
<text x="91.4" y="48">4</text>
<text x="91.4" y="50.5">5</text>
<text x="91.4" y="53.1">6</text>
<text x="107.9" y="48">4</text>
<text x="107.9" y="50.5">5</text>
<text x="107.9" y="53.1">6</text>
<text x="129.5" y="48">4</text>
<text x="129.5" y="50.5">5</text>
<text x="129.5" y="53.1">6</text>
<text x="146" y="48">4</text>
<text x="146" y="50.5">5</text>
<text x="146" y="53.1">6</text>
<text x="184.1" y="48">1</text>
<text x="184.1" y="50.5">2</text>
<text x="184.1" y="53.1">3</text>
<text x="203.1" y="48">1</text>
<text x="203.1" y="50.5">2</text>
<text x="203.1" y="53.1">3</text>
<text x="240" y="48">1</text>
<text x="240" y="50.5">2</text>
<text x="240" y="53.1">3</text>
<text x="91.4" y="55.6">7</text>
<text x="91.4" y="58.2">8</text>
<text x="107.9" y="55.6">7</text>
<text x="107.9" y="58.2">8</text>
<text x="129.5" y="55.6">7</text>
<text x="129.5" y="58.2">8</text>
<text x="146" y="55.6">7</text>
<text x="146" y="58.2">8</text>
<text x="184.1" y="55.6">4</text>
<text x="184.1" y="58.2">5</text>
<text x="203.1" y="55.6">4</text>
<text x="203.1" y="58.2">5</text>
<text x="240" y="55.6">4</text>
<text x="240" y="58.2">5</text>
<text x="90.8" y="63.2">10</text>
<text x="90.8" y="65.8">11</text>
<text x="91.4" y="60.7">9</text>
<text x="107.3" y="63.2">10</text>
<text x="107.3" y="65.8">11</text>
<text x="107.9" y="60.7">9</text>
<text x="128.9" y="63.2">10</text>
<text x="128.9" y="65.8">11</text>
<text x="129.5" y="60.7">9</text>
<text x="145.4" y="63.2">10</text>
<text x="145.4" y="65.8">11</text>
<text x="146" y="60.7">9</text>
<text x="184.1" y="60.7">6</text>
<text x="184.1" y="63.2">7</text>
<text x="184.1" y="65.8">8</text>
<text x="203.1" y="60.7">6</text>
<text x="203.1" y="63.2">7</text>
<text x="203.1" y="65.8">8</text>
<text x="240" y="60.7">6</text>
<text x="240" y="63.2">7</text>
<text x="240" y="65.8">8</text>
<text x="90.8" y="68.3">12</text>
<text x="107.3" y="68.3">12</text>
<text x="128.9" y="68.3">12</text>
<text x="145.4" y="68.3">12</text>
<text x="183.5" y="70.9">10</text>
<text x="184.1" y="68.3">9</text>
<text x="202.5" y="70.9">10</text>
<text x="203.1" y="68.3">9</text>
<text x="239.4" y="70.9">10</text>
<text x="240" y="68.3">9</text>
<text x="91.4" y="73.4">1</text>
<text x="91.4" y="75.9">2</text>
<text x="107.9" y="73.4">1</text>
<text x="107.9" y="75.9">2</text>
<text x="129.5" y="73.4">1</text>
<text x="129.5" y="75.9">2</text>
<text x="146" y="73.4">1</text>
<text x="146" y="75.9">2</text>
<text x="183.5" y="73.4">11</text>
<text x="183.5" y="75.9">12</text>
<text x="202.5" y="73.4">11</text>
<text x="202.5" y="75.9">12</text>
<text x="239.4" y="73.4">11</text>
<text x="239.4" y="75.9">12</text>
<text x="91.4" y="78.5">3</text>
<text x="91.4" y="81">4</text>
<text x="91.4" y="83.6">5</text>
<text x="107.9" y="78.5">3</text>
<text x="107.9" y="81">4</text>
<text x="107.9" y="83.6">5</text>
<text x="129.5" y="78.5">3</text>
<text x="129.5" y="81">4</text>
<text x="129.5" y="83.6">5</text>
<text x="146" y="78.5">3</text>
<text x="146" y="81">4</text>
<text x="146" y="83.6">5</text>
<text x="183.5" y="78.5">13</text>
<text x="183.5" y="81">14</text>
<text x="183.5" y="83.6">15</text>
<text x="202.5" y="78.5">13</text>
<text x="202.5" y="81">14</text>
<text x="202.5" y="83.6">15</text>
<text x="239.4" y="78.5">13</text>
<text x="239.4" y="81">14</text>
<text x="239.4" y="83.6">15</text>
<text x="91.4" y="86.1">6</text>
<text x="91.4" y="88.6">7</text>
<text x="107.9" y="86.1">6</text>
<text x="107.9" y="88.6">7</text>
<text x="129.5" y="86.1">6</text>
<text x="129.5" y="88.6">7</text>
<text x="146" y="86.1">6</text>
<text x="146" y="88.6">7</text>
<text x="183.5" y="86.1">16</text>
<text x="183.5" y="88.6">17</text>
<text x="202.5" y="86.1">16</text>
<text x="202.5" y="88.6">17</text>
<text x="239.4" y="86.1">16</text>
<text x="239.4" y="88.6">17</text>
<text x="91.4" y="91.2">8</text>
<text x="91.4" y="93.7">9</text>
<text x="107.9" y="91.2">8</text>
<text x="107.9" y="93.7">9</text>
<text x="129.5" y="91.2">8</text>
<text x="129.5" y="93.7">9</text>
<text x="146" y="91.2">8</text>
<text x="146" y="93.7">9</text>
<text x="183.5" y="91.2">18</text>
<text x="183.5" y="93.7">19</text>
<text x="202.5" y="91.2">18</text>
<text x="202.5" y="93.7">19</text>
<text x="239.4" y="91.2">18</text>
<text x="239.4" y="93.7">19</text>
<text x="90.8" y="96.3">10</text>
<text x="107.3" y="96.3">10</text>
<text x="128.9" y="96.3">10</text>
<text x="145.4" y="96.3">10</text>
<text x="183.5" y="96.3">20</text>
<text x="202.5" y="96.3">20</text>
<text x="239.4" y="96.3">20</text>
<text x="87.4" y="137.2" transform="rotate(-90 87.4 137.2)">1</text>
<text x="89.9" y="137.2" transform="rotate(-90 89.9 137.2)">2</text>
<text x="92.5" y="137.2" transform="rotate(-90 92.5 137.2)">3</text>
<text x="95" y="137.2" transform="rotate(-90 95 137.2)">4</text>
<text x="97.5" y="137.2" transform="rotate(-90 97.5 137.2)">5</text>
<text x="100.1" y="137.2" transform="rotate(-90 100.1 137.2)">6</text>
<text x="102.6" y="137.2" transform="rotate(-90 102.6 137.2)">7</text>
<text x="105.2" y="137.2" transform="rotate(-90 105.2 137.2)">8</text>
<text x="107.7" y="137.2" transform="rotate(-90 107.7 137.2)">9</text>
<text x="110.2" y="137.8" transform="rotate(-90 110.2 137.8)">10</text>
<text x="112.8" y="137.8" transform="rotate(-90 112.8 137.8)">11</text>
<text x="115.3" y="137.8" transform="rotate(-90 115.3 137.8)">12</text>
<text x="120.4" y="137.8" transform="rotate(-90 120.4 137.8)">10</text>
<text x="122.9" y="137.2" transform="rotate(-90 122.9 137.2)">9</text>
<text x="125.5" y="137.2" transform="rotate(-90 125.5 137.2)">8</text>
<text x="128" y="137.2" transform="rotate(-90 128 137.2)">7</text>
<text x="130.6" y="137.2" transform="rotate(-90 130.6 137.2)">6</text>
<text x="133.1" y="137.2" transform="rotate(-90 133.1 137.2)">5</text>
<text x="135.6" y="137.2" transform="rotate(-90 135.6 137.2)">4</text>
<text x="138.2" y="137.2" transform="rotate(-90 138.2 137.2)">3</text>
<text x="140.7" y="137.2" transform="rotate(-90 140.7 137.2)">2</text>
<text x="143.3" y="137.2" transform="rotate(-90 143.3 137.2)">1</text>
<text x="158.5" y="137.8" transform="rotate(-90 158.5 137.8)">10</text>
<text x="161" y="137.2" transform="rotate(-90 161 137.2)">9</text>
<text x="163.6" y="137.2" transform="rotate(-90 163.6 137.2)">8</text>
<text x="166.1" y="137.2" transform="rotate(-90 166.1 137.2)">7</text>
<text x="168.7" y="137.2" transform="rotate(-90 168.7 137.2)">6</text>
<text x="171.2" y="137.2" transform="rotate(-90 171.2 137.2)">5</text>
<text x="173.7" y="137.2" transform="rotate(-90 173.7 137.2)">4</text>
<text x="176.3" y="137.2" transform="rotate(-90 176.3 137.2)">3</text>
<text x="178.8" y="137.2" transform="rotate(-90 178.8 137.2)">2</text>
<text x="181.4" y="137.2" transform="rotate(-90 181.4 137.2)">1</text>
<text x="186.4" y="137.8" transform="rotate(-90 186.4 137.8)">12</text>
<text x="189" y="137.8" transform="rotate(-90 189 137.8)">11</text>
<text x="191.5" y="137.8" transform="rotate(-90 191.5 137.8)">10</text>
<text x="194.1" y="137.2" transform="rotate(-90 194.1 137.2)">9</text>
<text x="196.6" y="137.2" transform="rotate(-90 196.6 137.2)">8</text>
<text x="199.1" y="137.2" transform="rotate(-90 199.1 137.2)">7</text>
<text x="201.7" y="137.2" transform="rotate(-90 201.7 137.2)">6</text>
<text x="204.2" y="137.2" transform="rotate(-90 204.2 137.2)">5</text>
<text x="206.8" y="137.2" transform="rotate(-90 206.8 137.2)">4</text>
<text x="209.3" y="137.2" transform="rotate(-90 209.3 137.2)">3</text>
<text x="211.8" y="137.2" transform="rotate(-90 211.8 137.2)">2</text>
<text x="214.4" y="137.2" transform="rotate(-90 214.4 137.2)">1</text>
</g>
<g font-size="1.8" fill="#0f0f0f">
<text x="95.2" y="40.3">uc_pin1</text>
<text x="134.6" y="40.3">uc_pin44</text>
<text x="95.2" y="42.8">uc_pin2</text>
<text x="95.2" y="45.4">uc_pin3</text>
<text x="95.2" y="47.9">uc_pin4</text>
<text x="134.6" y="47.9">uc_pin41</text>
<text x="134.6" y="45.4">uc_pin42</text>
<text x="134.6" y="42.8">uc_pin43</text>
<text x="189.2" y="47.9">uc_pin42</text>
<text x="223.5" y="47.9">uc_pin42</text>
<text x="95.2" y="53">uc_pin6</text>
<text x="95.2" y="50.5">uc_pin5</text>
<text x="134.6" y="50.5">uc_pin40</text>
<text x="134.6" y="53">uc_pin39</text>
<text x="189.2" y="53">uc_pin40</text>
<text x="189.2" y="50.5">uc_pin41</text>
<text x="223.5" y="53">uc_pin40</text>
<text x="223.5" y="50.5">uc_pin41</text>
<text x="95.2" y="55.5">uc_pin7</text>
<text x="95.2" y="58.1">uc_pin8</text>
<text x="134.6" y="55.5">uc_pin38</text>
<text x="134.6" y="58.1">uc_pin37</text>
<text x="189.2" y="58.1">uc_pin38</text>
<text x="189.2" y="55.5">uc_pin39</text>
<text x="223.5" y="55.5">uc_pin39</text>
<text x="223.5" y="58.1">uc_pin38</text>
<text x="95.2" y="65.7">uc_pin11</text>
<text x="95.2" y="63.2">uc_pin10</text>
<text x="95.2" y="60.6">uc_pin9</text>
<text x="134.6" y="65.7">uc_pin34</text>
<text x="134.6" y="63.2">uc_pin35</text>
<text x="134.6" y="60.6">uc_pin36</text>
<text x="189.2" y="60.6">uc_pin37</text>
<text x="189.2" y="63.2">uc_pin36</text>
<text x="189.2" y="65.7">uc_pin35</text>
<text x="223.5" y="60.6">uc_pin37</text>
<text x="223.5" y="63.2">uc_pin36</text>
<text x="223.5" y="65.7">uc_pin35</text>
<text x="95.2" y="68.2">uc_pin12</text>
<text x="134.6" y="68.2">uc_pin33</text>
<text x="189.2" y="70.8">uc_pin33</text>
<text x="189.2" y="68.2">uc_pin34</text>
<text x="223.5" y="68.2">uc_pin34</text>
<text x="223.5" y="70.8">uc_pin33</text>
<text x="95.2" y="75.9">uc_pin14</text>
<text x="95.2" y="73.3">uc_pin13</text>
<text x="134.6" y="75.9">uc_pin31</text>
<text x="134.6" y="73.3">uc_pin32</text>
<text x="189.2" y="73.3">uc_pin32</text>
<text x="189.2" y="75.9">uc_pin31</text>
<text x="223.5" y="73.3">uc_pin32</text>
<text x="223.5" y="75.9">uc_pin31</text>
<text x="95.2" y="83.5">uc_pin17</text>
<text x="95.2" y="80.9">uc_pin16</text>
<text x="95.2" y="78.4">uc_pin15</text>
<text x="134.6" y="78.4">uc_pin30</text>
<text x="134.6" y="80.9">uc_pin29</text>
<text x="134.6" y="83.5">uc_pin28</text>
<text x="189.2" y="83.5">uc_pin28</text>
<text x="189.2" y="80.9">uc_pin29</text>
<text x="189.2" y="78.4">uc_pin30</text>
<text x="223.5" y="78.4">uc_pin30</text>
<text x="223.5" y="83.5">uc_pin28</text>
<text x="223.5" y="80.9">uc_pin29</text>
<text x="95.2" y="86">uc_pin18</text>
<text x="95.2" y="88.6">uc_pin19</text>
<text x="134.6" y="86">uc_pin27</text>
<text x="134.6" y="88.6">uc_pin26</text>
<text x="189.2" y="88.6">uc_pin26</text>
<text x="189.2" y="86">uc_pin27</text>
<text x="223.5" y="88.6">uc_pin26</text>
<text x="223.5" y="86">uc_pin27</text>
<text x="95.2" y="93.6">uc_pin21</text>
<text x="95.2" y="91.1">uc_pin20</text>
<text x="134.6" y="93.6">uc_pin24</text>
<text x="134.6" y="91.1">uc_pin25</text>
<text x="189.2" y="93.6">uc_pin24</text>
<text x="189.2" y="91.1">uc_pin25</text>
<text x="223.5" y="91.1">uc_pin25</text>
<text x="223.5" y="93.6">uc_pin24</text>
<text x="95.2" y="96.2">uc_pin22</text>
<text x="134.6" y="96.2">uc_pin23</text>
<text x="189.2" y="96.2">uc_pin23</text>
<text x="223.5" y="96.2">uc_pin23</text>
<text x="87.3" y="132" transform="rotate(-90 87.3 132)">uc_pin1</text>
<text x="89.8" y="132" transform="rotate(-90 89.8 132)">uc_pin2</text>
<text x="92.4" y="132" transform="rotate(-90 92.4 132)">uc_pin3</text>
<text x="94.9" y="132" transform="rotate(-90 94.9 132)">uc_pin4</text>
<text x="97.4" y="132" transform="rotate(-90 97.4 132)">uc_pin5</text>
<text x="100" y="132" transform="rotate(-90 100 132)">uc_pin6</text>
<text x="102.5" y="132" transform="rotate(-90 102.5 132)">uc_pin7</text>
<text x="105.1" y="132" transform="rotate(-90 105.1 132)">uc_pin8</text>
<text x="107.6" y="132" transform="rotate(-90 107.6 132)">uc_pin9</text>
<text x="110.1" y="133.2" transform="rotate(-90 110.1 133.2)">uc_pin10</text>
<text x="112.7" y="133.2" transform="rotate(-90 112.7 133.2)">uc_pin11</text>
<text x="115.2" y="133.2" transform="rotate(-90 115.2 133.2)">uc_pin12</text>
<text x="120.3" y="133.2" transform="rotate(-90 120.3 133.2)">uc_pin22</text>
<text x="122.8" y="133.2" transform="rotate(-90 122.8 133.2)">uc_pin21</text>
<text x="125.4" y="133.2" transform="rotate(-90 125.4 133.2)">uc_pin20</text>
<text x="127.9" y="133.2" transform="rotate(-90 127.9 133.2)">uc_pin19</text>
<text x="130.5" y="133.2" transform="rotate(-90 130.5 133.2)">uc_pin18</text>
<text x="133" y="133.2" transform="rotate(-90 133 133.2)">uc_pin17</text>
<text x="135.5" y="133.2" transform="rotate(-90 135.5 133.2)">uc_pin16</text>
<text x="138.1" y="133.2" transform="rotate(-90 138.1 133.2)">uc_pin15</text>
<text x="140.6" y="133.2" transform="rotate(-90 140.6 133.2)">uc_pin14</text>
<text x="143.2" y="133.2" transform="rotate(-90 143.2 133.2)">uc_pin13</text>
<text x="158.4" y="133.2" transform="rotate(-90 158.4 133.2)">uc_pin23</text>
<text x="160.9" y="133.2" transform="rotate(-90 160.9 133.2)">uc_pin24</text>
<text x="163.5" y="133.2" transform="rotate(-90 163.5 133.2)">uc_pin25</text>
<text x="166" y="133.2" transform="rotate(-90 166 133.2)">uc_pin26</text>
<text x="168.6" y="133.2" transform="rotate(-90 168.6 133.2)">uc_pin27</text>
<text x="171.1" y="133.2" transform="rotate(-90 171.1 133.2)">uc_pin28</text>
<text x="173.6" y="133.2" transform="rotate(-90 173.6 133.2)">uc_pin29</text>
<text x="176.2" y="133.2" transform="rotate(-90 176.2 133.2)">uc_pin30</text>
<text x="178.7" y="133.2" transform="rotate(-90 178.7 133.2)">uc_pin31</text>
<text x="181.3" y="133.2" transform="rotate(-90 181.3 133.2)">uc_pin32</text>
<text x="186.3" y="133.2" transform="rotate(-90 186.3 133.2)">uc_pin33</text>
<text x="188.9" y="133.2" transform="rotate(-90 188.9 133.2)">uc_pin34</text>
<text x="191.4" y="133.2" transform="rotate(-90 191.4 133.2)">uc_pin35</text>
<text x="194" y="133.2" transform="rotate(-90 194 133.2)">uc_pin36</text>
<text x="196.5" y="133.2" transform="rotate(-90 196.5 133.2)">uc_pin37</text>
<text x="199" y="133.2" transform="rotate(-90 199 133.2)">uc_pin38</text>
<text x="201.6" y="133.2" transform="rotate(-90 201.6 133.2)">uc_pin39</text>
<text x="204.1" y="133.2" transform="rotate(-90 204.1 133.2)">uc_pin40</text>
<text x="206.7" y="133.2" transform="rotate(-90 206.7 133.2)">uc_pin41</text>
<text x="209.2" y="133.2" transform="rotate(-90 209.2 133.2)">uc_pin42</text>
<text x="211.7" y="133.2" transform="rotate(-90 211.7 133.2)">uc_pin43</text>
<text x="214.3" y="133.2" transform="rotate(-90 214.3 133.2)">uc_pin44</text>
</g>
</svg>
